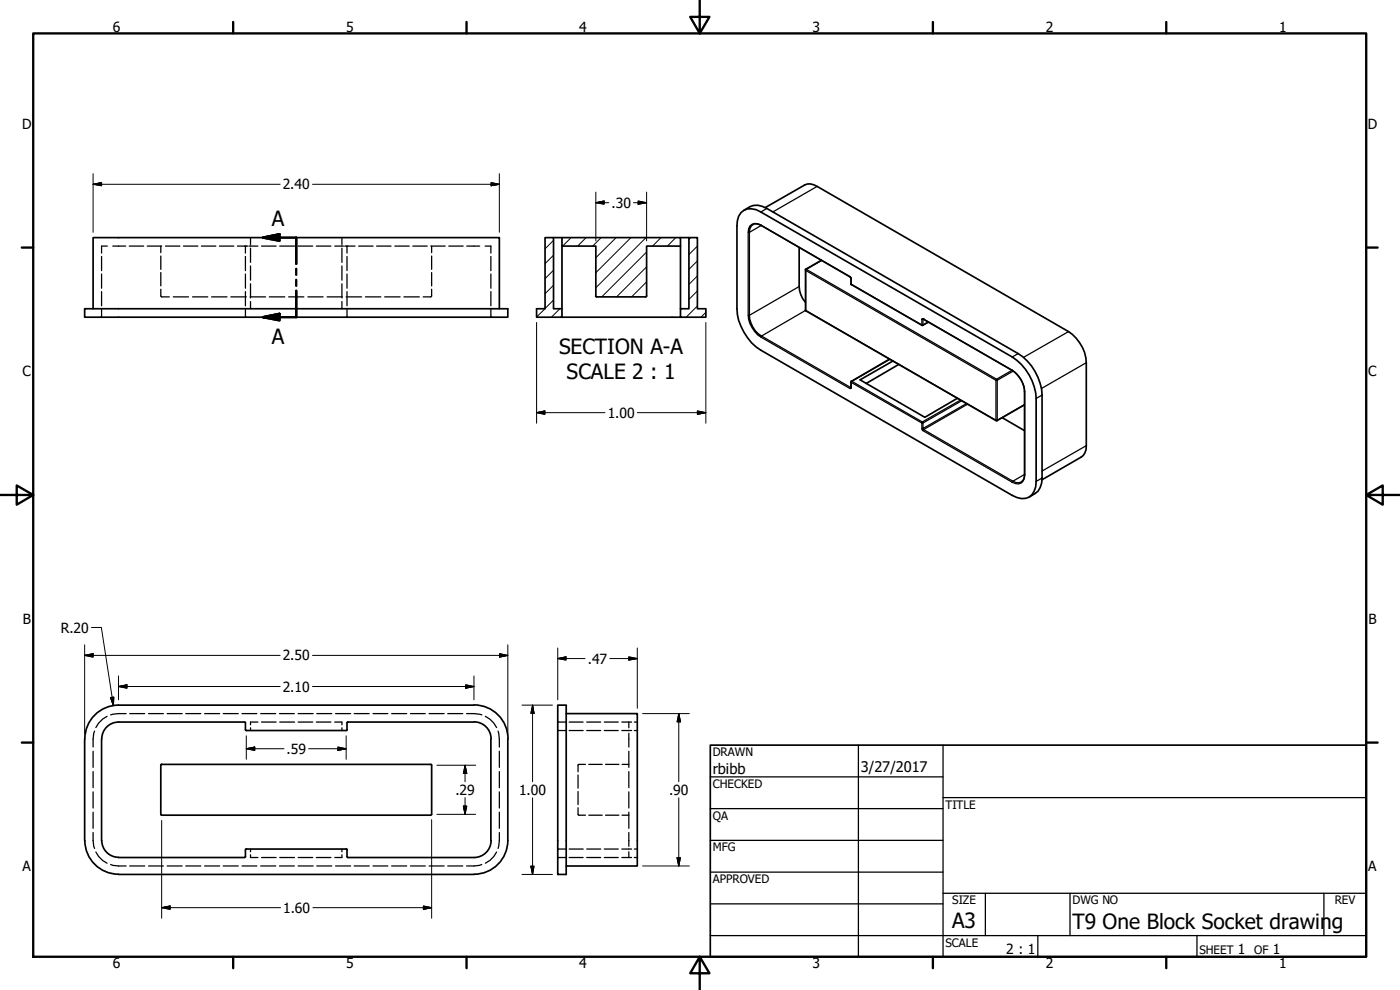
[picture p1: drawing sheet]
<svg xmlns="http://www.w3.org/2000/svg" width="420mm" height="297mm" viewBox="0 0 420 297" stroke-linecap="round" stroke-linejoin="round" font-family="sans-serif">
<!-- layer: Visible (ANSI) -->
<g fill="none" stroke="#000" stroke-width=".51">
<path d="M166.1 71.3h2.6M168.7 73.8v18.8M204.2 73.8v-2.5h-35.5v2.5h10.1v15M204.2 73.8h-10.1v15M204.2 73.8v18.8M204.2 71.3h2.6M206.8 71.3h2.5v21.3h2.5v2.6h-7.3l-.3-.3v-2.3h2.6zM228.3 63.6l75.5 43.5M25.4 92.6h127v2.6h-127zM27.9 92.6v-21.3h122v21.3M168.4 95.2l.3-.3v-2.3h-2.6v-21.3h-2.5v21.3h-2.6v2.6h43.5M178.8 88.8l.2 .3"/>
<path d="M194.1 88.8l-.3 .3h-14.7M311 119.6v24.8M73.4 216.6h-37.8a5 5 0 0 0-5.1 5.1M73.4 216.6l.3 .3v2l.2 .3M104.2 218.9l-.3 .3h-30M104.4 216.6h37.8M104.4 216.6l-.3 .3v2M142.2 211.6h-106.6a10.1 10.1 0 0 0-10.1 10.1l-.1 30.5M142.3 216.6a5.1 5.1 0 0 1 5.1 5.1l-.1 30.5M142.3 211.5a10.2 10.2 0 0 1 10.2 10.2M167.4 211.6h2.5v50.8h-2.5zM169.9 214.1h21.4v45.7h-21.4"/>
<path d="M30.5 221.7v30.5M48.5 229.3h80.8M48.5 229.3l-.2 .3v14.7M129.3 229.3l.2 .3v14.7M152.4 221.7v30.5M25.5 252.2a10.1 10.1 0 0 0 10.1 10.1M30.5 252.2a5 5 0 0 0 5.1 5M35.6 257.3h37.8M48.3 244.3l.2 .3h80.8M73.7 257l-.3 .2M73.7 255v2M73.9 254.7h30l.3 .3"/>
<path d="M73.9 254.7l-.2 .3M104.1 257l.3 .3M104.1 255v2M129.5 244.3l-.2 .2M147.4 252.2a5.1 5.1 0 0 1-5.1 5.1h-37.9M152.4 252.2a10.1 10.1 0 0 1-10.1 10.1M35.6 262.4h106.6"/>
</g>
<!-- layer: Hidden (ANSI) -->
<g fill="none" stroke="#000" stroke-width=".38">
<path d="M30.5 76.9v4.3M32.2 73.8h-1.7v2.1M33.8 73.8h3.9M38.8 73.8h4.3M44.2 73.8h4.3M48.3 73.8v2M48.3 76.8v4M49.7 73.8h4.3M55.1 73.8h4.3M60.5 73.8h4.3M65.8 73.8h4.4M71.2 73.8h2.3"/>
<path d="M73.6 73.8h.1M73.7 76.9v4.3M73.7 73.8v2.1M73.9 73.8h.5M74.7 73.8h2.7M75.2 71.3v2.1M75.2 74.5v4.2M75.2 79.8v4.3M78.5 73.8h4.4M83.9 73.8h4.5M89.5 73.8h4.4M94.9 73.8h4.4"/>
<path d="M100.5 73.8h2.6M102.6 71.3v2.1M102.6 74.5v4.2M102.6 79.8v4.3M103.4 73.8h.5M104.1 73.8v2.1M104.1 73.8h.1M104.1 76.9v4.3M104.3 73.8h2.3M107.6 73.8h4.4M113 73.8h4.3M118.5 73.8h4.3"/>
<path d="M123.9 73.8h4.3M129.3 73.8h4.3M129.5 73.8v2M129.5 76.8v4M134.7 73.8h4.3M140.1 73.8h3.9M145.6 73.8h1.7v2.1M147.3 76.9v4.3M30.4 95.1l-.2 .1M30.5 92.8l-.1 2.2M30.5 82.2v4.3M30.5 87.5v4.2"/>
<path d="M48.3 86.8v2.1M48.3 81.8v4M48.4 89l2.4 .1M52 89.1h4.6M57.8 89.1h4.6M63.5 89.1h4.6M69.3 89.1h4.6M73.7 92.8v2.2M73.7 82.2v4.3M73.7 87.5v4.2M73.8 95.1l.1 .1M75.1 89.1h4.6"/>
<path d="M75.2 85.1v4.3M75.2 90.5v2.1M80.8 89.1h4.7M86.6 89.1h4.6M92.4 89.1h4.6M98.2 89.1h4.5M102.6 85.1v4.3M102.6 90.5v2.1M103.9 89.1h4.6M104 95.1l-.1 .1M104.1 92.8v2.2M104.1 82.2v4.3"/>
<path d="M104.1 87.5v4.2M109.7 89.1h4.6M115.4 89.1h4.7M121.2 89.1h4.7M129.4 89l-2.4 .1M129.5 86.8v2.1M129.5 81.8v4M147.3 92.8l.1 2.2M147.3 82.2v4.3M147.3 87.5v4.2M147.4 95.1l.2 .1M28.4 219.4l-.5 2.3v2.4"/>
<path d="M32.1 214.9l-1.3 .9-1.2 1.2-.8 1.3M37.8 214.1h-2.2l-2.4 .4M38.9 214.1h4.5M44.6 214.1h4.4M50.2 214.1h4.5M55.8 214.1h4.5M61.4 214.1h4.5M67 214.1h4.5M72.6 214.1h4.5M75.2 218.4v.8M77.4 216.6h-2.2v.9M78.2 214.1h4.5"/>
<path d="M78.5 216.6h4.4M83.9 214.1h4.4M83.9 216.6h4.5M89.5 216.6h4.4M89.5 214.1h4.5M94.9 216.6h4.4M95.1 214.1h4.5M100.5 216.6h2.1v.9M100.7 214.1h4.5M102.6 218.4v.8M106.3 214.1h4.5M112 214.1h4.4"/>
<path d="M117.5 214.1h4.5M123.2 214.1h4.4M128.8 214.1h4.5M134.4 214.1h4.5M140 214.1h2.2l2.4 .4M145.7 214.9l1.3 .9 1.2 1.2 .8 1.3M149.5 219.4l.4 2.3v2.4M167.4 216.4v.1M167.4 218.9v.2M167.5 216.6h2.2M167.5 219.1l2.2 .1M170.8 216.6h4.2"/>
<path d="M170.8 219.2h4.2M176.1 216.6h4.2M176.1 219.2h4.2M181.4 216.6h4.1M181.4 219.2h4.1M186.6 216.6h2.9M186.6 219.2h2.9M188.7 216.6v1.8M190.4 216.6h.9M190.4 219.2h.9M27.9 225.4v4.8M27.9 231.5v4.8"/>
<path d="M27.9 237.6v4.8M149.9 225.4v4.8M149.9 231.5v4.8M149.9 237.6v4.8M173.5 229.5v2.1M173.5 232.5v4M173.5 237.5v3.9M175.7 229.3l-2.1 .1M176.7 229.3h4M181.7 229.3h4M186.7 229.3h2M188.7 220v4.1"/>
<path d="M188.7 225.4v4.8M188.7 231.5v4.8M188.7 237.6v4.8M27.9 249.8v2.4l.5 2.4M27.9 243.7v4.8M28.8 255.6l.8 1.4 1.2 1.2 1.3 .8M33.2 259.4l2.4 .4h2.2M38.9 259.8h4.5M44.6 259.8h4.4M50.2 259.8h4.5M55.8 259.8h4.5M61.4 259.8h4.5"/>
<path d="M67 259.8h4.5M72.6 259.8h4.5M75.2 254.7v.9M75.2 256.5v.8h2.2M78.2 259.8h4.5M78.5 257.3h4.4M83.9 259.8h4.4M83.9 257.3h4.5M89.5 257.3h4.4M89.5 259.8h4.5M94.9 257.3h4.4M95.1 259.8h4.5"/>
<path d="M100.7 259.8h4.5M102.6 256.5v.8h-2.1M102.6 254.7v.9M106.3 259.8h4.5M112 259.8h4.4M117.5 259.8h4.5M123.2 259.8h4.4M128.8 259.8h4.5M134.4 259.8h4.5M144.6 259.4l-2.4 .4h-2.2M149 255.6l-.8 1.4-1.2 1.2-1.3 .8M149.9 249.8v2.4l-.4 2.4"/>
<path d="M149.9 243.7v4.8M167.4 254.9v.1M167.4 257.4v.1M169.7 257.3l-2.2 .1M169.7 254.7l-2.2 .1M170.8 257.3h4.2M170.8 254.7h4.2M173.5 242.4v2.1M173.6 244.5l2.1 .1M176.1 257.3h4.2M176.1 254.7h4.2M176.7 244.6h4"/>
<path d="M181.4 257.3h4.1M181.4 254.7h4.1M181.7 244.6h4M186.6 257.3h2.9M186.6 254.7h2.9M186.7 244.6h2M188.7 243.7v4.8M188.7 249.8v4.1M188.7 255.6v1.7M190.4 257.3h.9M190.4 254.7h.9"/>
</g>
<!-- layer: Visible Narrow (ANSI) -->
<g fill="none" stroke="#000" stroke-width=".38">
<path d="M245.2 55.9l-13.3 7.7M224.5 69.7v24.9M226 67.4l-1 1.3-.1 1h-.4a2.33 2.33 0 0 1 1.2-2.4 2.33 2.33 0 0 1 2.6 .2M228.3 67.5l.1 .1M228.3 67.5l26.8 15.5M228.4 67.7l-3.5 2v24.9l14.9-8.6M230.1 62.5l-1.8 1.1M246.6 78.2l-4.6 2.6M241.7 93l.2 .3M241.7 93.1l-13.2 7.7M241.8 81.1l57.1 33v12l-57.1-33zM241.9 80.8h.1"/>
<path d="M242 80.8l-.3 .2M242 80.8l57.1 33 4.6-2.7M255.1 83.1l.3 .4M255.4 85.1l.1 .3M255.5 83.6v1.7l21.2 12.2v-1.7M276.7 97.6h.2M276.7 95.6l.4 .1-.3 .2zM277 95.6l26.8 15.5M277.1 95.8l-.1 1.7 1.6-.9M320.7 99.5l-13.6 7.7M228.3 101.1l26.8 15.5M228.5 100.8l26.9 15.5-.1 .3h-.2l.3-.3"/>
<path d="M228.5 100.8l-.2 .3M228.5 100.8a8 8 0 0 1-3.6-6.2h-.4a8.7 8.7 0 0 0 3.8 6.5M255.5 116.4v-1.7l21.2 12.2M255.5 114.4h.2M255.7 114.4l-.3 .2M255.7 114.4l21.1 12.2 11.4-6.5M267.1 107.8l-11.4 6.6M299 113.9l.1-.1 .2 .3h-.4zM299.3 114.1v12l8.2-4.7M303.8 111.1a8.1 8.1 0 0 1 3.7 6.5v-.1M303.8 111.1v.1M304 111.4l-4.7 2.7"/>
<path d="M305.6 106.1l-1.8 1M307.5 117.6v24.9M312.7 118.5l-1.7 1.1M326 108.8l-13.5 7.8M276.7 128.6h.3l.2 .3-.2 .3zM276.7 126.9v1.7M276.8 126.6l.2 .3-.2 .1zM277 129.2l26.8 15.5M277.2 128.9l26.8 15.5M288.6 120.3l-11.6 6.6v1.7l13.1-7.5M290.4 121.3l-13.2 7.6M299 126.2h.2"/>
<path d="M326 133.7l-13.3 7.6M304 144.4l-.2 .3M304 144.4l.9 .4 1.6-.2M307.5 142.4v.1M307.5 142.4l-3.5 2M307.5 142.5a2.29 2.29 0 0 1-1 2.4 2.29 2.29 0 0 1-2.7-.2M312.7 143.4l-1.7 1"/>
</g>
<g fill="none" stroke="#000" stroke-width=".51">
<path d="M223.3 63.1a5.4 5.4 0 0 1 6.8-.6l75.5 43.6a16 16 0 0 1 7.1 12.4v24.9a5.6 5.6 0 0 1-3.8 5.7M226 67.4a2.56 2.56 0 0 1 2.4 .2l26.7 15.5 .3 .4v1.6M228.3 63.6a4.8 4.8 0 0 0-5.9 .2l-.7 1.1-.5 2.8v24.9a16 16 0 0 0 7.1 12.5l75.5 43.5a4.7 4.7 0 0 0 6-.2l1-2.4 .2-1.6M229.7 62.3l11.7-6.8a3.6 3.6 0 0 1 3.8 .4l75.5 43.6a12.1 12.1 0 0 1 5.3 9.3v24.9a3.7 3.7 0 0 1-1.5 3.4l-11.8 6.8M239.8 74.3v11.7a7.6 7.6 0 0 0 1.9 4.7M246.5 78.1l-4.6 2.7M241.7 93l.1 .3M241.7 81v12M241.8 80.7l-.1 .3M241.9 93.3l57.1 32.9 8.5-4.7M255.3 85.2l.2 .2M255.5 85.4l21.5 12.2"/>
<path d="M277.1 95.7l26.7 15.5a8.2 8.2 0 0 1 3.7 6.3v24.9a2.42 2.42 0 0 1-1 2.2M278.6 96.6l-1.7 1M255.4 114.6v1.7M255.5 114.4l-.2 .2M267 107.7l-11.5 6.7M268 108.3l-9.9 5.7 19.5 11.2 9.7-5.7M269.7 109.3l-9.7 5.7M303.8 107.1a16 16 0 0 1 7.2 12.5M300.8 125.3l6.7 3.9"/>
</g>
<circle cx="277.1" cy="95.7" r=".25" fill="#000"/>
<!-- layer: Section Line (ANSI) -->
<path d="M78.9 71.3l5-1v1.9zM78.9 71.3h10v7.9M78.9 95.2l5-1v1.9zM88.9 80.6v1.9M88.9 83.9v1.9M88.9 87.2v8h-10" fill="none" stroke="#000" stroke-width=".7"/>
<path d="M78.9 71.3l5-1zM78.9 71.3l5-1v1.9zM78.9 95.2l5-1zM78.9 95.2l5-1v1.9z" fill="#000" stroke="#000" stroke-width=".7"/>
<!-- layer: Border (ANSI) -->
<g fill="none" stroke="#000" stroke-width=".7">
<path d="M10 10h400v277.1h-400zM70 6.6v3.4M140 6.6v3.4M210 0v10l-2.9-4.9h5.8l-2.9 4.9M280 6.6v3.4M350 6.6v3.4M6.5 74.3h3.5M410 74.3h3.4M0 148.5h10l-5-2.8v5.7l5-2.9M410 148.5l5 2.9v-5.7l-5 2.8h10M6.5 222.8h3.5M410 222.8h3.4"/>
<path d="M70 287.1v3.4M140 287.1v3.4M210 287.1l2.9 4.9h-5.8l2.9-4.9v9.9M280 287.1v3.4M350 287.1v3.4"/>
</g>
<!-- layer: Title (ANSI) -->
<g fill="none" stroke="#000" stroke-width=".38">
<path d="M213.2 233.1h69.8M257.6 223.6v63.5M283 239.3h127M283 223.6v63.5M213.2 242.6h69.8M213.2 252.1h69.8M213.2 261.7h69.8M213.2 271.2h69.8M283 268h127M295.7 268v12.7M321.1 268v12.7M397.3 268v12.7"/>
<path d="M213.2 280.7h196.8M311.5 280.7v6.4M359.2 280.7v6.4"/>
</g>
<path d="M213.2 223.6h196.8v63.5h-196.8z" fill="none" stroke="#000" stroke-width=".51"/>
<!-- layer: Hatch (ANSI) -->
<g fill="none" stroke="#000" stroke-width=".3">
<path d="M166.1 76.6l-2.5 2.5M166.1 72.1l-2.5 2.6M171.4 71.3l-2.6 2.5M175.9 71.3l-2.5 2.5M180.4 71.3l-2.5 2.5M184.9 71.3l-6.1 6M189.4 71.3l-10.6 10.5M193.9 71.3l-15.1 15M194.1 75.6l-13.5 13.5M198.4 71.3l-2.6 2.5M202.8 71.3l-2.5 2.5M207.3 71.3l-.5 .6"/>
<path d="M209.3 78.3l-2.5 2.5M209.3 73.8l-2.5 2.6M163.6 92.6l-2.6 2.5M166.1 85.6l-2.5 2.5M166.1 81.1l-2.5 2.5M166.1 90l-2.5 2.6M168 92.6l-2.5 2.6M194.1 84.6l-4.6 4.5M194.1 80.1l-9.1 9M209.3 91.8l-3.4 3.4M209.3 87.3l-2.5 2.5M209.3 82.8l-2.5 2.5"/>
<path d="M211.8 93.7l-1.4 1.5"/>
</g>
<!-- layer: Dimension (ANSI) -->
<g fill="none" stroke="#000" stroke-width=".3">
<path d="M27.9 55.3l2.6-.5v.9zM27.9 55.3h56.2M27.9 52.1v17.6M93.8 55.3h56.1M147.4 54.8l2.5 .5-2.5 .4zM149.9 52.1v17.6M178.8 57.6v14.6M194.1 57.6v14.6M178.8 60.8l2.5-.5v1zM178.8 60.8h3.9M190.1 60.8h4M191.5 60.3l2.6 .5-2.6 .5z"/>
<path d="M161 96.8v30.2M211.8 96.8v30.2M161 123.8l2.5-.5v1zM161 123.8h20.5M191.3 123.8h20.5M209.3 123.3l2.5 .5-2.5 .5zM25.4 196.6l2.5-.5v1.1zM25.4 196.6h58.7M25.4 193.5v26.6M27.4 188.3h3l3.6 23.4M93.8 196.6h58.6M149.9 196.1l2.5 .5-2.5 .6z"/>
<path d="M152.4 193.5v26.6M167.4 197.6l2.5-.5v.9zM167.4 197.6h8.2M167.4 194.4v15.6M183 197.6h8.3M188.7 197.1l2.6 .5-2.6 .4zM191.3 194.4v18.1M33.1 209.3l1.1-.1-.2 2.5zM35.6 206l2.5-.5v1zM35.6 206h48.5M35.6 202.8v7.2M93.8 206h48.4"/>
<path d="M139.8 205.5l2.4 .5-2.4 .5zM142.2 202.8v7.2M156.7 211.6h9.1M159.8 211.6l.5 2.4h-1zM159.8 211.6v23M192.8 214.1h14.1M203.7 214.1l.5 2.5h-1zM203.7 214.1v20.5M73.9 224.6l2.6-.5v1.1zM73.9 224.6h11.3M73.9 220.8v7M92.6 224.6h11.3"/>
<path d="M101.4 224.1l2.5 .5-2.5 .6zM103.9 220.8v7M131.1 229.6h11.6M139.6 229.6l.5 2.5h-1zM139.6 229.6v5M139.6 239.3v5M159.8 239.4v23M203.7 239.4v20.4M48.5 246.2v29.3M129.5 245.9v29.6M131.1 244.3h11.6M139.1 241.9h1l-.5 2.4z"/>
<path d="M159.3 259.9h1l-.5 2.5zM192.8 259.8h14.1M203.2 257.4h1l-.5 2.4zM48.5 272.3l2.6-.5v1zM48.5 272.3h35.7M93.9 272.3h35.6M127.1 271.8l2.4 .5-2.4 .5zM156.7 262.4h9.1"/>
</g>
<g fill="#000" stroke="#000" stroke-width=".3">
<path d="M27.9 55.3l2.6-.5zM27.9 55.3l2.6-.5v.9zM147.4 55.7l2.5-.4zM147.4 54.8l2.5 .5-2.5 .4zM178.8 60.8l2.5-.5zM178.8 60.8l2.5-.5v1zM191.5 61.3l2.6-.5zM191.5 60.3l2.6 .5-2.6 .5zM161 123.8l2.5-.5zM161 123.8l2.5-.5v1zM209.3 124.3l2.5-.5zM209.3 123.3l2.5 .5-2.5 .5z"/>
<path d="M25.4 196.6l2.5-.5zM25.4 196.6l2.5-.5v1.1zM149.9 197.2l2.5-.6zM149.9 196.1l2.5 .5-2.5 .6zM167.4 197.6l2.5-.5zM167.4 197.6l2.5-.5v.9zM188.7 198l2.6-.4zM188.7 197.1l2.6 .5-2.6 .4zM33.1 209.3l.9 2.4zM33.1 209.3l1.1-.1-.2 2.5zM35.6 206l2.5-.5zM35.6 206l2.5-.5v1z"/>
<path d="M139.8 206.5l2.4-.5zM139.8 205.5l2.4 .5-2.4 .5zM159.8 211.6l.5 2.4zM159.8 211.6l.5 2.4h-1zM203.7 214.1l.5 2.5zM203.7 214.1l.5 2.5h-1zM73.9 224.6l2.6-.5zM73.9 224.6l2.6-.5v1.1zM101.4 225.2l2.5-.6zM101.4 224.1l2.5 .5-2.5 .6zM139.6 229.6l.5 2.5zM139.6 229.6l.5 2.5h-1z"/>
<path d="M139.1 241.9l.5 2.4zM139.1 241.9h1l-.5 2.4zM159.3 259.9l.5 2.5zM159.3 259.9h1l-.5 2.5zM203.2 257.4l.5 2.4zM203.2 257.4h1l-.5 2.4zM48.5 272.3l2.6-.5zM48.5 272.3l2.6-.5v1zM127.1 272.8l2.4-.5zM127.1 271.8l2.4 .5-2.4 .5z"/>
</g>
<g font-size="6.3">
<text x="81.6" y="67.7">A</text>
<text x="81.6" y="103.2">A</text>
<text x="167.8" y="106.3">SECTION A-A</text>
<text x="170.1" y="113.8">SCALE 2 : 1</text>
<text x="285.8" y="278.6">A3</text>
<text x="321.9" y="278.6">T9 One Block Socket drawing</text>
</g>
<g font-size="4.4">
<text x="213.9" y="232.2">rbibb</text>
<text x="258.4" y="231.6">3/27/2017</text>
</g>
<g font-size="4.2">
<text x="33.8" y="9.6">6</text>
<text x="103.9" y="9.6">5</text>
<text x="173.9" y="9.6">4</text>
<text x="243.8" y="9.6">3</text>
<text x="313.9" y="9.6">2</text>
<text x="383.9" y="9.6">1</text>
<text x="6.7" y="38.7">D</text>
<text x="410.5" y="38.7">D</text>
<text x="84.8" y="56.8">2.40</text>
<text x="183.5" y="62.3">.30</text>
<text x="6.8" y="113">C</text>
<text x="410.7" y="113">C</text>
<text x="182.4" y="125.3">1.00</text>
<text x="6.9" y="187.2">B</text>
<text x="18.2" y="189.8">R.20</text>
<text x="410.7" y="187.2">B</text>
<text x="84.8" y="198.2">2.50</text>
<text x="176.4" y="199.1">.47</text>
<text x="84.8" y="207.5">2.10</text>
<text x="86" y="226.2">.59</text>
<text x="136.7" y="238.5">.29</text>
<text x="155.8" y="238.5">1.00</text>
<text x="200.8" y="238.5">.90</text>
<text x="6.8" y="261.4">A</text>
<text x="410.7" y="261.4">A</text>
<text x="85" y="273.9">1.60</text>
<text x="302" y="286.3">2 : 1</text>
<text x="371.5" y="286.2">1</text>
<text x="382" y="286.2">1</text>
<text x="33.8" y="290.5">6</text>
<text x="103.9" y="290.5">5</text>
<text x="173.9" y="290.5">4</text>
<text x="243.8" y="290.5">3</text>
<text x="313.9" y="290.5">2</text>
<text x="383.9" y="290.5">1</text>
</g>
<g font-size="3.5">
<text x="213.9" y="226.9">DRAWN</text>
<text x="213.9" y="236.4">CHECKED</text>
<text x="213.9" y="245.9">QA</text>
<text x="283.8" y="242.6">TITLE</text>
<text x="213.9" y="255.4">MFG</text>
<text x="213.9" y="265">APPROVED</text>
<text x="285.8" y="271.3">SIZE</text>
<text x="321.9" y="271.3">DWG NO</text>
<text x="400.6" y="271.3">REV</text>
<text x="283.8" y="284">SCALE</text>
<text x="360" y="286.2">SHEET</text>
<text x="376.4" y="286.2">OF</text>
</g>
</svg>
